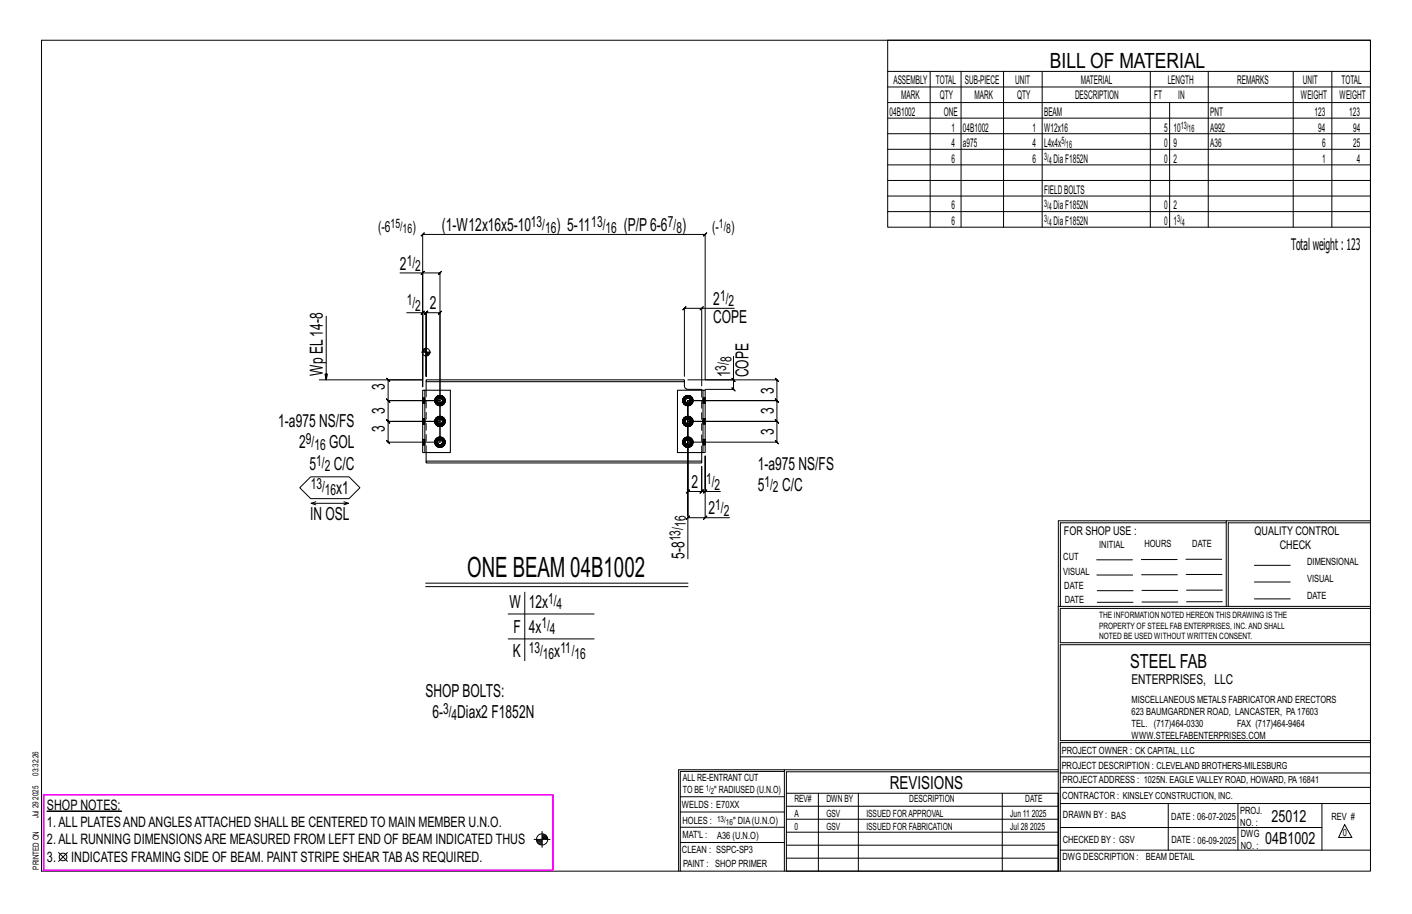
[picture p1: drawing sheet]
<svg xmlns="http://www.w3.org/2000/svg" width="432mm" height="279mm" viewBox="0 0 432 279" stroke-linecap="round" stroke-linejoin="round" font-family="sans-serif">
<path d="M14.4 247.9h22.7v.2h-22.7z" fill="#000" stroke="#000" stroke-width=".31"/>
<g fill="none" stroke="#000" stroke-width=".31">
<path d="M12.7 12.3h406.4v254h-406.4zM271.5 12.3h147.6v57.2h-147.6zM271.5 21.8h147.6M271.5 26.6h147.6M271.5 31.4h147.6M271.5 36.1h147.6M284.5 21.8v47.7M293.9 21.8v47.7M306.9 21.8v47.7M318.7 21.8v47.7M351.8 21.8v47.7M357.7 31.4v38.1"/>
<path d="M369.5 21.8v47.7M395.5 21.8v47.7M407.3 21.8v47.7M271.5 40.9h147.6M271.5 45.6h147.6M271.5 50.4h147.6M271.5 55.2h147.6M271.5 59.9h147.6M271.5 64.7h147.6M99.8 96.6v19.5l-.4-1.7h.7l-.3 1.7M122.3 83.4h7v34.8v-22.6h-4.9M129.3 95.6l.5-.5-1 1z"/>
<path d="M129.3 83.4l.5-.5-1 1zM129.3 95.6h1l-.5 .5 1-1-.5 .5v19.5v-19.5l-.5 .5 1-1-.5 .5h4.2l-.5 .5 1-1-.5 .5v39.6M129.3 83.4h5.2l-.5 .5 1-1-.5 .5v51.8M214.6 94.2h-5.3l.5-.5-1 1 .5-.5v20.9M215.1 93.7l-1 1zM224.5 94.2h-9.9v23.8M97.6 116.1h31.7M128.9 107.6h2.8M129.3 107.2v.4M129.5 106.8v.8M129.7 106.7v.9M129.9 106.6v1"/>
<path d="M130.1 106.5v1.1M130.3 106.3v8.8M130.5 107.6v1.2M130.7 107.6v1.1M131 107.6v1M131.2 107.6v.8M131.4 107.6v.5M223.8 115.6l1 1zM224.3 108.9v7.2h-13.9M224.3 116.1v2.9l-.5-.5 1 1-.5-.5h-8.7M133 135.2h.5M133 128.8h.5"/>
<path d="M133 122.5h.5M133.1 134.6l.5 .2-.1 .4M133.1 128.2l.5 .2-.1 .4M133.1 121.9l.5 .2-.1 .4M133.5 136.2l.5 .4M133.5 129.9l.5 .3M133.5 123.5l.5 .4M133.5 135.2l.1 .4-.5 .1M133.5 128.8l.1 .4-.5 .2M133.5 122.5l.1 .4-.5 .1M133.6 134.8l.2-.4-.3-.3a1.52 1.52 0 0 0 0 2.1l.3-.3-.2-.3M133.6 128.4l.2-.3-.3-.4a1.52 1.52 0 0 0 0 2.2l.3-.4-.2-.3"/>
<path d="M133.6 122.1l.2-.4-.3-.3a1.52 1.52 0 0 0 0 2.1l.3-.3-.2-.3M133.8 135.9l.4 .2-.2 .5 .5 .1M133.8 129.5l.4 .3-.2 .4 .5 .1M133.8 123.2l.4 .2-.2 .5 .5 .1M134 133.8l-.5 .3M134 127.4l-.5 .3M134 121.1l-.5 .3M134.2 136.1l.3 .1v.5l.6-.1M134.2 129.8h.3v.5l.6-.1M134.2 123.4l.3 .1v.5l.6-.1M134.5 133.6l-.5 .2 .2 .4-.4 .2M134.5 134.1l.4 .1 .2-.4 .5 .3-.3 .3"/>
<path d="M134.5 127.3l-.5 .1 .2 .5-.4 .2M134.5 127.8l.4 .1 .2-.5 .5 .3-.3 .4M134.5 120.9l-.5 .2 .2 .4-.4 .2M134.5 121.4l.4 .1 .2-.4 .5 .3-.3 .3M134.5 135.2h-15.8l.5 .5-1-1 .5 .5v-6.4l.5 .5-1-1 .5 .5h15.8h-15.8l.5 .5-1-1 .5 .5v-6.3l.5 .5-1-1 .5 .5h15.8h-15.8l.5 .5-1-1 .5 .5v-6.4l.5 .5-1-1 .5 .5h10.6v-44.4l-.5 .5 1-1-.5 .5h86.3l-.5 .5 1-1-.5 .5v44.4h22l-.5-.5 1 1-.5-.5v6.4l-.5-.5 1 1-.5-.5h-27.2h27.2l-.5-.5 1 1-.5-.5v6.3l-.5-.5 1 1-.5-.5h-27.2h27.2l-.5-.5 1 1-.5-.5v6.4l-.5-.5 1 1-.5-.5h-27.2v15l-.5 .5 1-1-.5 .5h4.2l-.5 .5 1-1-.5 .5v-7.6v7.6l-.5 .5 1-1-.5 .5h1M134.9 134.2l.4 .2 .3 .8h.5l-.1 .5M134.9 127.9l.4 .2 .3 .7h.5l-.1 .6M134.9 121.5l.4 .2 .3 .8h.5l-.1 .5M135.1 133.8l-.6-.2v.5l-.3 .1M135.1 127.4l-.6-.1v.5l-.3 .1M135.1 121.1l-.6-.2v.5l-.3 .1M135.3 135.9l.3 .3-.5 .4-.2-.5-.4 .1"/>
<path d="M135.3 129.5l.3 .4-.5 .3-.2-.4h-.4M135.3 123.2l.3 .3-.5 .4-.2-.5-.4 .1M135.5 135.6l.5 .1-.4 .5M135.5 129.2l.5 .2-.4 .5M135.5 122.9l.5 .1-.4 .5M135.6 135.2l-.3 .7-.4 .2M135.6 128.8l-.3 .7-.4 .3M135.6 122.5l-.3 .7-.4 .2M135.6 134.1l.4 .5-.5 .2M135.6 127.7l.4 .5-.5 .2M135.6 121.4l.4 .5-.5 .2M136 134.6l.1 .6"/>
<path d="M136 128.2l.1 .6M136 121.9l.1 .6M208.8 135.2h.5M208.8 128.8h.5M208.8 122.5h.5M208.9 121.9l.5 .2-.1 .4M208.9 128.2l.5 .2-.1 .4M208.9 134.6l.5 .2-.1 .4M209.3 123.5l.5 .4M209.3 129.9l.5 .3M209.3 136.2l.5 .4M209.3 122.5l.1 .4-.5 .1"/>
<path d="M209.3 128.8l.1 .4-.5 .2M209.3 135.2l.1 .4-.5 .1M209.4 122.1l.2-.4-.3-.3a1.52 1.52 0 0 0 0 2.1l.3-.3-.2-.3M209.4 128.4l.2-.3-.3-.4a1.52 1.52 0 0 0 0 2.2l.3-.4-.2-.3M209.4 134.8l.2-.4-.3-.3a1.52 1.52 0 0 0 0 2.1l.3-.3-.2-.3M209.6 123.2l.4 .2-.2 .5 .6 .1M209.6 129.5l.4 .3-.2 .4 .6 .1M209.6 135.9l.4 .2-.2 .5 .6 .1M209.8 121.1l-.5 .3M209.8 127.4l-.5 .3M209.8 133.8l-.5 .3M210 123.4l.4 .1v.5l.5-.1"/>
<path d="M210 129.8h.4v.5l.5-.1M210 136.1l.4 .1v.5l.5-.1M210.4 120.9l-.6 .2 .2 .4-.4 .2M210.4 121.4l.3 .1 .2-.4 .5 .3-.3 .3M210.4 127.3l-.6 .1 .2 .5-.4 .2M210.4 127.8l.3 .1 .2-.5 .5 .3-.3 .4M210.4 133.6l-.6 .2 .2 .4-.4 .2M210.4 134.1l.3 .1 .2-.4 .5 .3-.3 .3M210.7 121.5l.4 .2 .3 .8h.5l-.1 .5M210.7 127.9l.4 .2 .3 .7h.5l-.1 .6M210.7 134.2l.4 .2 .3 .8h.5l-.1 .5M210.9 121.1l-.5-.2v.5l-.4 .1"/>
<path d="M210.9 127.4l-.5-.1v.5l-.4 .1M210.9 133.8l-.5-.2v.5l-.4 .1M211.1 123.2l.3 .3-.5 .4-.2-.5-.3 .1M211.1 129.5l.3 .4-.5 .3-.2-.4h-.3M211.1 135.9l.3 .3-.5 .4-.2-.5-.3 .1M211.3 122.9l.5 .1-.4 .5M211.3 129.2l.5 .2-.4 .5M211.3 135.6l.5 .1-.4 .5M211.4 122.5l-.3 .7-.4 .2M211.4 128.8l-.3 .7-.4 .3M211.4 135.2l-.3 .7-.4 .2M211.4 121.4l.4 .5-.5 .2"/>
<path d="M211.4 127.7l.4 .5-.5 .2M211.4 134.1l.4 .5-.5 .2M211.8 121.9l.1 .6M211.8 128.2l.1 .6M211.8 134.6l.1 .6M91.7 149.1l3.3-3.3h11.7l3.4 3.3-3.4 3.3h-11.7zM95.2 153.9h11.4l-1.4 .4M96.6 153.4l-1.4 .5 1.4 .4M105.2 153.4l1.4 .5M210.4 157.7v-35.2v48.3M210.4 158.3l-.5 .5 1-1-.5 .5h5.2M215.6 150.2l.5-.5-1 1z"/>
<path d="M216.1 157.8l-1 1zM220.3 150.2h-4.7v-10.8v18.9h7.5M375 159.8h-50.7v25.6M375 159.2h-51.3l-.1 107.1M419.1 159.2h-44.1v26.2M419.1 159.8h-43.5v25.6M130.2 178.3h80.2M130.2 179.3h80.2M335.4 171.1h10.9M335.4 175.8h11M349 171h11M349.1 175.7h11"/>
<path d="M362.7 171h10.9M362.7 175.6h11M383.6 172.8h11M383.6 177.9h11M155.4 187.7h26.3M155.4 195.3h26.3M160.5 181v21M323.7 185.4h95.4M335.5 184.1h11M335.5 180.6h11M349.2 184h11M349.2 180.5h11"/>
<path d="M362.9 180.4h10.9M362.9 184h10.9M383.6 183.1h11M419.1 186h-94.9v10.5h94.9M419.1 197.1h-94.9v29.3h94.9v.6h-94.9v39.3M239.9 235.8h-31.9v30.5M239.9 235.3h-32.4v31M323.6 235.3h-83.7v31M323.6 235.9h-83.1v6.6M324.2 236.3h94.9M324.2 231.4h94.9M163.3 256.6h4.9"/>
<path d="M164.1 256.9h1.7M164.2 257.2h1.6M164.3 257.5h1.5M164.5 257.7h1.3M164.8 258h1M165.8 254.2v4.9M165.8 255.5h1.3M165.8 255.2h.9M165.8 256h1.6M165.8 256.3h1.7M165.8 255.7h1.5M208 252.9h31.9"/>
<path d="M208 257.5h31.9M208 243.6h31.9M208 248.2h31.9M240.5 242.5h83.1v23.8h-83.1zM240.5 258.4h83.1M240.5 254.4h83.1M240.5 250.4h83.1M240.5 246.5h83.1M250.3 242.5v23.8M262.5 242.5v23.8M306.5 242.5v23.8M324.2 253h80.1"/>
<path d="M324.2 245.6h94.9M324.2 259.9h94.9M324.2 240.7h94.9M357.3 245.6v14.3M378.6 245.6v14.3M404.3 245.6v14.3M411.2 252.1l2.2 3.9h-4zM17.9 260.6l2.7 2.7M20.6 260.6l-2.7 2.7M240.5 262.3h83.1"/>
<circle cx="130.3" cy="107.6" r="1.16"/>
<circle cx="165.8" cy="256.6" r="1.71"/>
<circle cx="19.3" cy="262" r="1.17"/>
</g>
<path d="M13.3 243h155.8v23h-155.8z" fill="none" stroke="#f0f" stroke-width=".5"/>
<path d="M129.3 119.3h.6v19h-.6zM129.9 119.3h7.8v19h-7.8M130.3 116.1h79v.6h-79zM130.3 116.7v2.6M209.3 116.7v1.3a1.06 1.06 0 0 0 1.1 1h4.2v.3M215 119.3h.6v19h-.6zM215 119.3h-7.8v19h7.8M130.3 138.3v2.7M214.6 138.3v2.7M130.3 141h84.3v.5h-84.3z" fill="none" stroke="#000" stroke-width=".32"/>
<g fill="none" stroke="#000" stroke-width=".31" stroke-dasharray="2 1.4">
<path d="M130.3 119.3v19M129.2 136h.7zM129.2 136v-.2M129.2 135.5v.3h.7v.2M129.2 135.2v-.4h.7v.4M129.2 134.8v-.2h.7v.2M129.2 134.6v-.2h.7v.2M129.2 134.4h.7M129.2 129.6l.7 .1zM129.2 129.6v-.2M129.2 129.1v.3h.7v.2M129.2 128.8v-.3h.7v.3"/>
<path d="M129.2 128.5v-.3h.7v.3M129.2 128.2v-.2h.7v.2M129.2 128h.7M129.2 123.3h.7zM129.2 123.3v-.2M129.2 122.8v.3h.7v.2M129.2 122.5v-.4h.7v.4M129.2 122.1v-.2h.7v.2M129.2 121.9v-.2h.7v.2M129.2 121.7h.7M129.9 135.5v-.3h-.7v.3h.7v.3M129.9 129.1v-.3h-.7v.3h.7v.3"/>
<path d="M129.9 122.8v-.3h-.7v.3h.7v.3M133 135.2l.1 .6zM133 128.8l.1 .6zM133 122.5l.1 .6zM133 135.2l.1 .5zM133 135.2l.8-1.4-.8 1.4 .8 1.3-.8-1.3h.5M133 128.8l.8-1.3-.8 1.3 .8 1.3-.8-1.3h.5M133 122.5l.1 .5zM133 122.5l.8-1.4-.8 1.4 .8 1.3-.8-1.3h.5M133.1 134.6l-.1 .6zM133.1 135.8l.3 .5zM133.1 128.2l-.1 .6z"/>
<path d="M133.1 129.4l.3 .5zM133.1 121.9l-.1 .6zM133.1 123.1l.3 .5zM133.1 135.7l.5-.1-.1-.4M133.1 134.6l.5 .2-.1 .4M133.1 129.4l.5-.2-.1-.4M133.1 128.2l.5 .2-.1 .4M133.1 123l.5-.1-.1-.4M133.1 121.9l.5 .2-.1 .4M133.4 134l-.3 .6zM133.4 136.3l.5 .3zM133.4 134l.5-.3z"/>
<path d="M133.4 127.7l-.3 .5zM133.4 129.9l.5 .4zM133.4 127.7l.5-.4zM133.4 121.3l-.3 .6zM133.4 123.6l.5 .3zM133.4 121.3l.5-.3zM133.5 136.2l.5 .4zM133.5 136.2l.5 .4M133.5 134.1l.5-.3zM133.5 134.1l.5-.3M133.5 129.9l.5 .3zM133.5 129.9l.5 .3"/>
<path d="M133.5 127.7l.5-.3zM133.5 127.7l.5-.3M133.5 123.5l.5 .4zM133.5 123.5l.5 .4M133.5 121.4l.5-.3zM133.5 121.4l.5-.3M133.6 135.6l.6 .5M133.6 134.8l.6-.6M133.6 129.2l.6 .6M133.6 128.4l.6-.5M133.6 122.9l.6 .5M133.6 122.1l.6-.6"/>
<path d="M133.8 135.2l.1 .4zM133.8 128.8l.1 .4zM133.8 122.5l.1 .4zM133.8 136.5h1.5zM133.8 133.8h1.5zM133.8 130.1h1.5zM133.8 127.5h1.5zM133.8 123.8h1.5zM133.8 121.1h1.5zM133.8 134.4l-.3-.3-.5 1.1 .1-.6v1.1l.4 .5-.4-.5 .4 .5 .3-.3M133.8 128.1l-.3-.4-.5 1.1 .1-.6v1.2l.4 .5-.4-.5 .4 .5 .3-.4M133.8 121.7l-.3-.3-.5 1.1 .1-.6v1.1l.4 .5-.4-.5 .4 .5 .3-.3"/>
<path d="M133.9 134.8l-.1 .4zM133.9 135.6l.3 .3zM133.9 134.8l.3-.3zM133.9 128.4l-.1 .4zM133.9 129.2l.3 .3zM133.9 128.4l.3-.3zM133.9 122.1l-.1 .4zM133.9 122.9l.3 .3zM133.9 122.1l.3-.3zM133.9 136.6l.6 .2zM133.9 133.7l.6-.1zM133.9 130.3l.6 .1z"/>
<path d="M133.9 127.3l.6-.1zM133.9 123.9l.6 .2zM133.9 121l.6-.1zM134.2 136.1l.3 .1v.5l-.5-.1 .5 .1-.5-.1zM134.2 135.9l.3 .1zM134.2 134.5l.3-.1zM134.2 129.8h.3v.5l-.5-.1 .5 .1-.5-.1zM134.2 129.5l.3 .1zM134.2 128.1l.3-.1zM134.2 123.4l.3 .1v.5l-.5-.1 .5 .1-.5-.1zM134.2 123.2l.3 .1zM134.2 121.8l.3-.1z"/>
<path d="M134.5 133.6l-.5 .2 .5-.2-.5 .2 .2 .4 .3-.1M134.5 136.8l.7-.2zM134.5 136.7l.6-.1zM134.5 136.7l.6-.1M134.5 136.2l.4-.1 .2 .5M134.5 136l.4-.1zM134.5 134.4l.4 .1zM134.5 133.6l.6 .2-.6-.2 .6 .2-.2 .4-.4-.1zM134.5 133.6l.7 .1zM134.5 127.3l-.5 .1 .5-.1-.5 .1 .2 .5 .3-.1M134.5 130.4l.7-.1zM134.5 130.3l.6-.1z"/>
<path d="M134.5 130.3l.6-.1M134.5 129.8h.4l.2 .4M134.5 129.6l.4-.1zM134.5 128l.4 .1zM134.5 127.3l.6 .1-.6-.1 .6 .1-.2 .5-.4-.1zM134.5 127.2l.7 .1zM134.5 120.9l-.5 .2 .5-.2-.5 .2 .2 .4 .3-.1M134.5 124.1l.7-.2zM134.5 124l.6-.1zM134.5 124l.6-.1M134.5 123.5l.4-.1 .2 .5M134.5 123.3l.4-.1z"/>
<path d="M134.5 121.7l.4 .1zM134.5 120.9l.6 .2-.6-.2 .6 .2-.2 .4-.4-.1zM134.5 120.9l.7 .1zM134.9 136.1l.4-.2M134.9 135.9l.3-.3zM134.9 134.5l.3 .3zM134.9 134.2l.4 .2M134.9 129.8l.4-.3M134.9 129.5l.3-.3zM134.9 128.1l.3 .3zM134.9 127.9l.4 .2M134.9 123.4l.4-.2"/>
<path d="M134.9 123.2l.3-.3zM134.9 121.8l.3 .3zM134.9 121.5l.4 .2M135.1 136.6l.5-.4zM135.1 136.6l.5-.4M135.1 133.8l.5 .3zM135.1 133.8l.5 .3M135.1 130.2l.5-.3zM135.1 130.2l.5-.3M135.1 127.4l.5 .3zM135.1 127.4l.5 .3M135.1 123.9l.5-.4z"/>
<path d="M135.1 123.9l.5-.4M135.1 121.1l.5 .3zM135.1 121.1l.5 .3M135.2 136.6l.5-.3zM135.2 133.7l.5 .3zM135.2 130.3l.5-.4zM135.2 127.3l.5 .4zM135.2 123.9l.5-.3zM135.2 121l.5 .3zM135.2 134.8l.1 .4zM135.2 128.4l.1 .4zM135.2 122.1l.1 .4z"/>
<path d="M135.3 133.8l.8 1.4zM135.3 127.5l.8 1.3zM135.3 121.1l.8 1.4zM135.3 135.2l-.1 .4zM135.3 128.8l-.1 .4zM135.3 122.5l-.1 .4zM135.5 135.6l.5 .1-.4 .5M135.5 134.8l.5-.2-.4-.5M135.5 129.2l.5 .2-.4 .5M135.5 128.4l.5-.2-.4-.5M135.5 122.9l.5 .1-.4 .5M135.5 122.1l.5-.2-.4-.5"/>
<path d="M135.6 136.2l-.3-.3 .3-.7M135.6 134.1l-.3 .3 .3 .8h.5l-.1 .5M135.6 129.9l-.3-.4 .3-.7M135.6 127.7l-.3 .4 .3 .7h.5l-.1 .6M135.6 123.5l-.3-.3 .3-.7M135.6 121.4l-.3 .3 .3 .8h.5l-.1 .5M135.7 134l.3 .6zM135.7 127.7l.3 .5zM135.7 121.3l.3 .6zM136 134.6l.1 .6zM136 134.6l.1 .6M136 128.2l.1 .6z"/>
<path d="M136 128.2l.1 .6M136 121.9l.1 .6zM136 121.9l.1 .6M136 135.8l-.3 .5zM136 129.4l-.3 .5zM136 123.1l-.3 .5zM136.1 135.2l-.8 1.3zM136.1 128.8l-.8 1.3zM136.1 122.5l-.8 1.3zM136.1 135.2l-.1 .6zM136.1 128.8l-.1 .6zM136.1 122.5l-.1 .6z"/>
<path d="M208.8 122.5l.1 .6zM208.8 128.8l.1 .6zM208.8 135.2l.1 .6zM208.8 122.5l.1 .5zM208.8 122.5l.8-1.4-.8 1.4 .8 1.3-.8-1.3h.5M208.8 128.8l.8-1.3-.8 1.3 .8 1.3-.8-1.3h.5M208.8 135.2l.1 .5zM208.8 135.2l.8-1.4-.8 1.4 .8 1.3-.8-1.3h.5M208.9 121.9l-.1 .6zM208.9 123.1l.3 .5zM208.9 128.2l-.1 .6zM208.9 129.4l.3 .5z"/>
<path d="M208.9 134.6l-.1 .6zM208.9 135.8l.3 .5zM208.9 123l.5-.1-.1-.4M208.9 121.9l.5 .2-.1 .4M208.9 129.4l.5-.2-.1-.4M208.9 128.2l.5 .2-.1 .4M208.9 135.7l.5-.1-.1-.4M208.9 134.6l.5 .2-.1 .4M209.2 121.3l-.3 .6zM209.2 123.6l.5 .3zM209.2 121.3l.5-.3zM209.2 127.7l-.3 .5z"/>
<path d="M209.2 129.9l.5 .4zM209.2 127.7l.5-.4zM209.2 134l-.3 .6zM209.2 136.3l.5 .3zM209.2 134l.5-.3zM209.3 123.5l.5 .4zM209.3 123.5l.5 .4M209.3 121.4l.5-.3zM209.3 121.4l.5-.3M209.3 129.9l.5 .3zM209.3 129.9l.5 .3M209.3 127.7l.5-.3z"/>
<path d="M209.3 127.7l.5-.3M209.3 136.2l.5 .4zM209.3 136.2l.5 .4M209.3 134.1l.5-.3zM209.3 134.1l.5-.3M209.4 122.9l.6 .5M209.4 122.1l.6-.6M209.4 129.2l.6 .6M209.4 128.4l.6-.5M209.4 135.6l.6 .5M209.4 134.8l.6-.6M209.6 122.5l.1 .4z"/>
<path d="M209.6 128.8l.1 .4zM209.6 135.2l.1 .4zM209.6 123.8h1.5zM209.6 121.1h1.5zM209.6 130.1h1.5zM209.6 127.5h1.5zM209.6 136.5h1.5zM209.6 133.8h1.5zM209.6 121.7l-.3-.3-.5 1.1 .1-.6v1.1l.4 .5-.4-.5 .4 .5 .3-.3M209.6 128.1l-.3-.4-.5 1.1 .1-.6v1.2l.4 .5-.4-.5 .4 .5 .3-.4M209.6 134.4l-.3-.3-.5 1.1 .1-.6v1.1l.4 .5-.4-.5 .4 .5 .3-.3M209.7 122.1l-.1 .4z"/>
<path d="M209.7 122.9l.3 .3zM209.7 122.1l.3-.3zM209.7 128.4l-.1 .4zM209.7 129.2l.3 .3zM209.7 128.4l.3-.3zM209.7 134.8l-.1 .4zM209.7 135.6l.3 .3zM209.7 134.8l.3-.3zM209.7 123.9l.7 .2zM209.7 121l.7-.1zM209.7 130.3l.7 .1zM209.7 127.3l.7-.1z"/>
<path d="M209.7 136.6l.7 .2zM209.7 133.7l.7-.1zM210 123.4l.4 .1v.5l-.6-.1 .6 .1-.6-.1zM210 123.2l.4 .1zM210 121.8l.4-.1zM210 129.8h.4v.5l-.6-.1 .6 .1-.6-.1zM210 129.5l.4 .1zM210 128.1l.4-.1zM210 136.1l.4 .1v.5l-.6-.1 .6 .1-.6-.1zM210 135.9l.4 .1zM210 134.5l.4-.1zM210.4 120.9l-.6 .2 .6-.2-.6 .2 .2 .4 .4-.1"/>
<path d="M210.4 124.1l.6-.2zM210.4 124l.5-.1zM210.4 124l.5-.1M210.4 123.5l.3-.1 .2 .5M210.4 123.3l.3-.1zM210.4 121.7l.3 .1zM210.4 120.9l.5 .2-.5-.2 .5 .2-.2 .4-.3-.1zM210.4 120.9l.6 .1zM210.4 127.3l-.6 .1 .6-.1-.6 .1 .2 .5 .4-.1M210.4 130.4l.6-.1zM210.4 130.3l.5-.1zM210.4 130.3l.5-.1"/>
<path d="M210.4 129.8h.3l.2 .4M210.4 129.6l.3-.1zM210.4 128l.3 .1zM210.4 127.3l.5 .1-.5-.1 .5 .1-.2 .5-.3-.1zM210.4 127.2l.6 .1zM210.4 133.6l-.6 .2 .6-.2-.6 .2 .2 .4 .4-.1M210.4 136.8l.6-.2zM210.4 136.7l.5-.1zM210.4 136.7l.5-.1M210.4 136.2l.3-.1 .2 .5M210.4 136l.3-.1zM210.4 134.4l.3 .1z"/>
<path d="M210.4 133.6l.5 .2-.5-.2 .5 .2-.2 .4-.3-.1zM210.4 133.6l.6 .1zM210.7 123.4l.4-.2M210.7 123.2l.3-.3zM210.7 121.8l.3 .3zM210.7 121.5l.4 .2M210.7 129.8l.4-.3M210.7 129.5l.3-.3zM210.7 128.1l.3 .3zM210.7 127.9l.4 .2M210.7 136.1l.4-.2M210.7 135.9l.3-.3z"/>
<path d="M210.7 134.5l.3 .3zM210.7 134.2l.4 .2M210.9 123.9l.5-.4zM210.9 123.9l.5-.4M210.9 121.1l.5 .3zM210.9 121.1l.5 .3M210.9 130.2l.5-.3zM210.9 130.2l.5-.3M210.9 127.4l.5 .3zM210.9 127.4l.5 .3M210.9 136.6l.5-.4zM210.9 136.6l.5-.4"/>
<path d="M210.9 133.8l.5 .3zM210.9 133.8l.5 .3M211 123.9l.5-.3zM211 121l.5 .3zM211 130.3l.5-.4zM211 127.3l.5 .4zM211 136.6l.5-.3zM211 133.7l.5 .3zM211 122.1l.1 .4zM211 128.4l.1 .4zM211 134.8l.1 .4zM211.1 121.1l.8 1.4z"/>
<path d="M211.1 127.5l.8 1.3zM211.1 133.8l.8 1.4zM211.1 122.5l-.1 .4zM211.1 128.8l-.1 .4zM211.1 135.2l-.1 .4zM211.3 122.9l.5 .1-.4 .5M211.3 122.1l.5-.2-.4-.5M211.3 129.2l.5 .2-.4 .5M211.3 128.4l.5-.2-.4-.5M211.3 135.6l.5 .1-.4 .5M211.3 134.8l.5-.2-.4-.5M211.4 123.5l-.3-.3 .3-.7"/>
<path d="M211.4 121.4l-.3 .3 .3 .8h.5l-.1 .5M211.4 129.9l-.3-.4 .3-.7M211.4 127.7l-.3 .4 .3 .7h.5l-.1 .6M211.4 136.2l-.3-.3 .3-.7M211.4 134.1l-.3 .3 .3 .8h.5l-.1 .5M211.5 121.3l.3 .6zM211.5 127.7l.3 .5zM211.5 134l.3 .6zM211.8 121.9l.1 .6zM211.8 121.9l.1 .6M211.8 128.2l.1 .6zM211.8 128.2l.1 .6"/>
<path d="M211.8 134.6l.1 .6zM211.8 134.6l.1 .6M211.8 123.1l-.3 .5zM211.8 129.4l-.3 .5zM211.8 135.8l-.3 .5zM211.9 122.5l-.8 1.3zM211.9 128.8l-.8 1.3zM211.9 135.2l-.8 1.3zM211.9 122.5l-.1 .6zM211.9 128.8l-.1 .6zM211.9 135.2l-.1 .6zM214.6 138.3v-19"/>
<path d="M215 121.6l.7 .1zM215 122.1v.4h.7v-.4h-.7v-.2M215 128h.7zM215 128.5v.3h.7v-.3h-.7v-.3M215 134.3l.7 .1zM215 134.8v.4h.7v-.4h-.7v-.2M215.7 121.7v.2M215.7 122.1v-.2h-.7v-.2M215.7 122.5v.3h-.7v-.3M215.7 122.8v.3h-.7v-.3M215.7 123.1v.2h-.7v-.2M215.7 123.3h-.7"/>
<path d="M215.7 128v.2M215.7 128.5v-.3h-.7v-.2M215.7 128.8v.3h-.7v-.3M215.7 129.1v.3h-.7v-.3M215.7 129.4v.2h-.7v-.2M215.7 129.6h-.7M215.7 134.4v.2M215.7 134.8v-.2h-.7v-.2M215.7 135.2v.3h-.7v-.3M215.7 135.5v.3h-.7v-.3M215.7 135.8v.2h-.7v-.2M215.7 136h-.7"/>
</g>
<text font-size="8.6" x="142.9" y="176.3">ONE BEAM 04B1002</text>
<text font-size="6.4" x="321.1" y="20.7">BILL OF MATERIAL</text>
<text font-size="5.9" x="345.6" y="204.1">STEEL FAB</text>
<g font-size="5.5">
<text x="135.1" y="70.7">(1-W12x16x5-10</text>
<text x="170.2" y="70.7">) 5-11</text>
<text x="190.7" y="70.7">(P/P6-6</text>
<text x="208.6" y="70.7">)</text>
<text x="122.3" y="82.4">2</text>
<text x="131.4" y="94.6">2</text>
<text x="218.1" y="93.3">2</text>
<text x="218.1" y="98.8">COPE</text>
<text x="98.8" y="115.1" transform="rotate(-90 98.8 115.1)">Wp EL14-8</text>
<text x="117.7" y="119.3" transform="rotate(-90 117.7 119.3)">3</text>
<text x="223.3" y="115.4" transform="rotate(-90 223.3 115.4)">1</text>
<text x="228.9" y="115.4" transform="rotate(-90 228.9 115.4)">COPE</text>
<text x="236.6" y="120.3" transform="rotate(-90 236.6 120.3)">3</text>
<text x="85.1" y="130.6">1-a975 NS/FS</text>
<text x="117.7" y="126.7" transform="rotate(-90 117.7 126.7)">3</text>
<text x="236.6" y="126.7" transform="rotate(-90 236.6 126.7)">3</text>
<text x="91.5" y="137.1">2</text>
<text x="100.7" y="137.1">GOL</text>
<text x="117.7" y="132.2" transform="rotate(-90 117.7 132.2)">3</text>
<text x="236.6" y="132.8" transform="rotate(-90 236.6 132.8)">3</text>
<text x="94.7" y="143.6">5</text>
<text x="102.1" y="143.6">C/C</text>
<text x="231.7" y="143.5">1-a975 NS/FS</text>
<text x="211.4" y="149.3">2</text>
<text x="102.8" y="150.9">x1</text>
<text x="231.7" y="150.1">5</text>
<text x="239.2" y="150.1">C/C</text>
<text x="94.8" y="158.9">IN OSL</text>
<text x="216.7" y="157.3">2</text>
<text x="209.4" y="170.8" transform="rotate(-90 209.4 170.8)">5-8</text>
<text x="155.8" y="185.7">W</text>
<text x="161.7" y="185.7">12x</text>
<text x="157" y="193.4">F</text>
<text x="161.7" y="193.4">4x</text>
<text x="156.8" y="201">K</text>
<text x="169.5" y="201">x</text>
<text x="130.2" y="213.1">SHOPBOLTS:</text>
<text x="132.2" y="219.6">6-</text>
<text x="139.8" y="219.6">Diax2 F1852N</text>
<text x="272.2" y="241.1">REVISIONS</text>
</g>
<g font-size="5.1">
<text x="388.9" y="251.3">25012</text>
<text x="386.9" y="258.1">04B1002</text>
</g>
<text font-size="4.9" x="394.8" y="76.4">Totalweight : 123</text>
<g font-size="4.7">
<text x="115.6" y="70.8">(-6</text>
<text x="126.1" y="70.8">)</text>
<text x="162.3" y="69.4">13/</text>
<text x="166.7" y="71.1">16</text>
<text x="180.8" y="69.4">13/</text>
<text x="185.2" y="71.1">16</text>
<text x="204.2" y="69.4">7/</text>
<text x="206.9" y="71.1">8</text>
<text x="217.8" y="70.8">(-</text>
<text x="223.6" y="70.8">)</text>
<text x="124.4" y="81.2">1/</text>
<text x="127" y="82.9">2</text>
<text x="124.4" y="93.4">1/</text>
<text x="127" y="95">2</text>
<text x="220.2" y="92">1/</text>
<text x="222.8" y="93.7">2</text>
<text x="222.1" y="113.3" transform="rotate(-90 222.1 113.3)">3/</text>
<text x="223.7" y="110.7" transform="rotate(-90 223.7 110.7)">8</text>
<text x="93.5" y="135.9">9/</text>
<text x="96.1" y="137.5">16</text>
<text x="96.7" y="142.4">1/</text>
<text x="95" y="149.6">13/</text>
<text x="99.3" y="144">2</text>
<text x="215.9" y="148">1/</text>
<text x="218.5" y="149.7">2</text>
<text x="233.8" y="148.8">1/</text>
<text x="99.4" y="151.3">16</text>
<text x="236.4" y="150.5">2</text>
<text x="209.8" y="161.1" transform="rotate(-90 209.8 161.1)">16</text>
<text x="218.7" y="156">1/</text>
<text x="221.3" y="157.7">2</text>
<text x="208.1" y="165.5" transform="rotate(-90 208.1 165.5)">13/</text>
<text x="167.6" y="184.5">1/</text>
<text x="170.2" y="186.2">4</text>
<text x="165.6" y="192.1">1/</text>
<text x="168.2" y="193.8">4</text>
<text x="161.7" y="199.7">13/</text>
<text x="166" y="201.4">16</text>
<text x="171.4" y="199.7">11/</text>
<text x="175.7" y="201.4">16</text>
<text x="135.5" y="218.4">3/</text>
<text x="138.1" y="220">4</text>
</g>
<g font-size="4.4">
<text x="14.4" y="247.7">SHOP NOTES:</text>
<text x="14.4" y="252.9">1.ALL PLATESANDANGLESATTACHED SHALL BE CENTERED TO MAIN MEMBER U.N.O.</text>
<text x="14.4" y="263.4">3.</text>
<text x="14.4" y="258.1">2.ALL RUNNING DIMENSIONSARE MEASURED FROM LEFT END OF BEAM INDICATED THUS</text>
<text x="21.8" y="263.4">INDICATES FRAMING SIDE OF BEAM. PAINT STRIPE SHEAR TABAS REQUIRED.</text>
</g>
<text font-size="4.2" x="346" y="209.1">ENTERPRISES, LLC</text>
<g font-size="4">
<text x="119.4" y="69.8">15/</text>
<text x="123.1" y="71.2">16</text>
<text x="219.8" y="69.8">1/</text>
<text x="222.1" y="71.2">8</text>
</g>
<g font-size="3.7">
<text x="273.2" y="25.6">ASSEMBLY</text>
<text x="286.2" y="25.6">TOTAL</text>
<text x="295.1" y="25.6">SUB-PIECE</text>
<text x="310.4" y="25.6">UNIT</text>
<text x="330.5" y="25.6">MATERIAL</text>
<text x="357.1" y="25.6">LENGTH</text>
<text x="378.3" y="25.6">REMARKS</text>
<text x="398.4" y="25.6">UNIT</text>
<text x="410.2" y="25.6">TOTAL</text>
<text x="272.1" y="35.5">04B1002</text>
<text x="275.6" y="30.4">MARK</text>
<text x="287.4" y="30.4">QTY</text>
<text x="288.6" y="35.5">ONE</text>
<text x="298" y="30.4">MARK</text>
<text x="311" y="30.4">QTY</text>
<text x="319.3" y="35.5">BEAM</text>
<text x="328.7" y="30.4">DESCRIPTION</text>
<text x="353" y="30.4">FT</text>
<text x="360.3" y="30.4">IN</text>
<text x="370.1" y="35.5">PNT</text>
<text x="397.8" y="30.4">WEIGHT</text>
<text x="402" y="35.5">123</text>
<text x="409.6" y="30.4">WEIGHT</text>
<text x="412.6" y="35.5">123</text>
<text x="290.9" y="40.2">1</text>
<text x="294.5" y="40.2">04B1002</text>
<text x="315.8" y="40.2">1</text>
<text x="319.3" y="40.2">W12x16</text>
<text x="356" y="40.2">5</text>
<text x="358.9" y="40.2">10</text>
<text x="370.1" y="40.2">A992</text>
<text x="403.2" y="40.2">94</text>
<text x="413.8" y="40.2">94</text>
<text x="290.9" y="45">4</text>
<text x="294.5" y="45">a975</text>
<text x="315.8" y="45">4</text>
<text x="319.3" y="45">L4x4x</text>
<text x="356" y="45">0</text>
<text x="358.9" y="45">9</text>
<text x="370.1" y="45">A36</text>
<text x="404.3" y="45">6</text>
<text x="413.8" y="45">25</text>
<text x="290.9" y="49.7">6</text>
<text x="315.8" y="49.7">6</text>
<text x="322.2" y="49.7">DiaF1852N</text>
<text x="356" y="49.7">0</text>
<text x="358.9" y="49.7">2</text>
<text x="404.3" y="49.7">1</text>
<text x="415" y="49.7">4</text>
<text x="319.3" y="59.3">FIELDBOLTS</text>
<text x="290.9" y="64">6</text>
<text x="322.2" y="64">DiaF1852N</text>
<text x="356" y="64">0</text>
<text x="358.9" y="64">2</text>
<text x="290.9" y="68.8">6</text>
<text x="322.2" y="68.8">DiaF1852N</text>
<text x="356" y="68.8">0</text>
<text x="358.9" y="68.8">1</text>
<text x="325.3" y="163.4">FOR SHOP USE :</text>
<text x="383.7" y="163.4">QUALITY CONTROL</text>
<text x="391.4" y="167.8">CHECK</text>
</g>
<g font-size="3.1">
<text x="361.1" y="39.4">13/</text>
<text x="363.4" y="40.5">16</text>
<text x="324.6" y="44.1">5/</text>
<text x="326" y="45.3">16</text>
<text x="319.3" y="48.9">3/</text>
<text x="320.7" y="50">4</text>
<text x="319.3" y="63.2">3/</text>
<text x="320.7" y="64.3">4</text>
<text x="319.3" y="68">3/</text>
<text x="320.7" y="69.1">4</text>
<text x="360" y="68">3/</text>
<text x="361.4" y="69.1">4</text>
<text x="336.2" y="167.4">INITIAL</text>
<text x="350" y="167.1">HOURS</text>
<text x="364.6" y="167.2">DATE</text>
<text x="325.2" y="171.3">CUT</text>
<text x="399.8" y="172.8">DIMENSIONAL</text>
<text x="325.1" y="175.8">VISUAL</text>
<text x="399.8" y="177.9">VISUAL</text>
<text x="325.5" y="180">DATE</text>
<text x="325.7" y="184.4">DATE</text>
<text x="399.8" y="183.1">DATE</text>
<text x="346" y="215">MISCELLANEOUS METALS FABRICATORAND ERECTORS</text>
<text x="346" y="218.6">623 BAUMGARDNER ROAD, LANCASTER, PA17603</text>
<text x="346" y="225.8">WWW.STEELFABENTERPRISES.COM</text>
<text x="346" y="222.2">TEL. (717)464-0330</text>
<text x="378.3" y="222.2">FAX (717)464-9464</text>
<text x="324.7" y="230.5">PROJECT OWNER : CK CAPITAL, LLC</text>
<text x="208.8" y="238.8">ALL RE-ENTRANT CUT</text>
<text x="324.7" y="235.1">PROJECT DESCRIPTION : CLEVELAND BROTHERS-MILESBURG</text>
<text x="324.9" y="239.5">PROJECTADDRESS : 1025N. EAGLE VALLEY ROAD, HOWARD, PA16841</text>
<text x="208.8" y="242.5">TO BE</text>
<text x="218.4" y="242.5">&quot; RADIUSED (U.N.O)</text>
<text x="242.9" y="245.3">REV#</text>
<text x="252.7" y="245.3">DWN BY</text>
<text x="278.1" y="245.3">DESCRIPTION</text>
<text x="313.5" y="245.3">DATE</text>
<text x="324.9" y="244.2">CONTRACTOR : KINSLEY CONSTRUCTION, INC.</text>
<text x="208.5" y="247">WELDS : E70XX</text>
<text x="208.7" y="251.7">HOLES :</text>
<text x="224.2" y="251.8">&quot; DIA(U.N.O)</text>
<text x="242.9" y="249.9">A</text>
<text x="252.7" y="249.9">GSV</text>
<text x="264.9" y="249.9">ISSUED FORAPPROVAL</text>
<text x="309" y="249.9">Jun 11</text>
<text x="315.5" y="249.9">2025</text>
<text x="325.1" y="250">DRAWN BY : BAS</text>
<text x="358.2" y="250.5">DATE : 06-07-2025</text>
<text x="379.3" y="248.9">PROJ.</text>
<text x="407.2" y="250.5">REV #</text>
<text x="208.7" y="256.3">MAT'L :</text>
<text x="219.3" y="256.4">A36 (U.N.O)</text>
<text x="242.9" y="253.8">0</text>
<text x="252.7" y="253.8">GSV</text>
<text x="264.9" y="253.8">ISSUED FOR FABRICATION</text>
<text x="309" y="253.8">Jul 28</text>
<text x="315" y="253.8">2025</text>
<text x="325" y="257.6">CHECKED BY : GSV</text>
<text x="358.3" y="257.7">DATE : 06-09-2025</text>
<text x="379.3" y="252.5">NO. :</text>
<text x="379.5" y="255.9">DWG</text>
<text x="410.6" y="255.5">0</text>
<text x="208.6" y="260.7">CLEAN : SSPC-SP3</text>
<text x="324.9" y="262.9">DWG DESCRIPTION :</text>
<text x="350.4" y="263">BEAM DETAIL</text>
<text x="379.5" y="259.5">NO. :</text>
<text x="208.9" y="265">PAINT : SHOP PRIMER</text>
</g>
<g font-size="2.7">
<text x="336.1" y="189">THE INFORMATION NOTED HEREON THIS DRAWING IS THE</text>
<text x="336.1" y="195.4">NOTED BE USED WITHOUT WRITTEN CONSENT.</text>
<text x="336.1" y="192.2">PROPERTY OF STEEL FAB ENTERPRISES, INC.AND SHALL</text>
</g>
<g font-size="2.6">
<text x="215.9" y="241.8">1/</text>
<text x="217.4" y="242.7">2</text>
<text x="219.3" y="251.1">13/</text>
<text x="222" y="252.1">16</text>
</g>
<g font-size="2.5">
<text x="11.7" y="237.1" transform="rotate(-90 11.7 237.1)">03:32:26</text>
<text x="11.8" y="244.4" transform="rotate(-90 11.8 244.4)">2025</text>
<text x="11.8" y="250.1" transform="rotate(-90 11.8 250.1)">Jul 29</text>
<text x="11.9" y="265.8" transform="rotate(-90 11.9 265.8)">PRINTED ON</text>
</g>
</svg>
